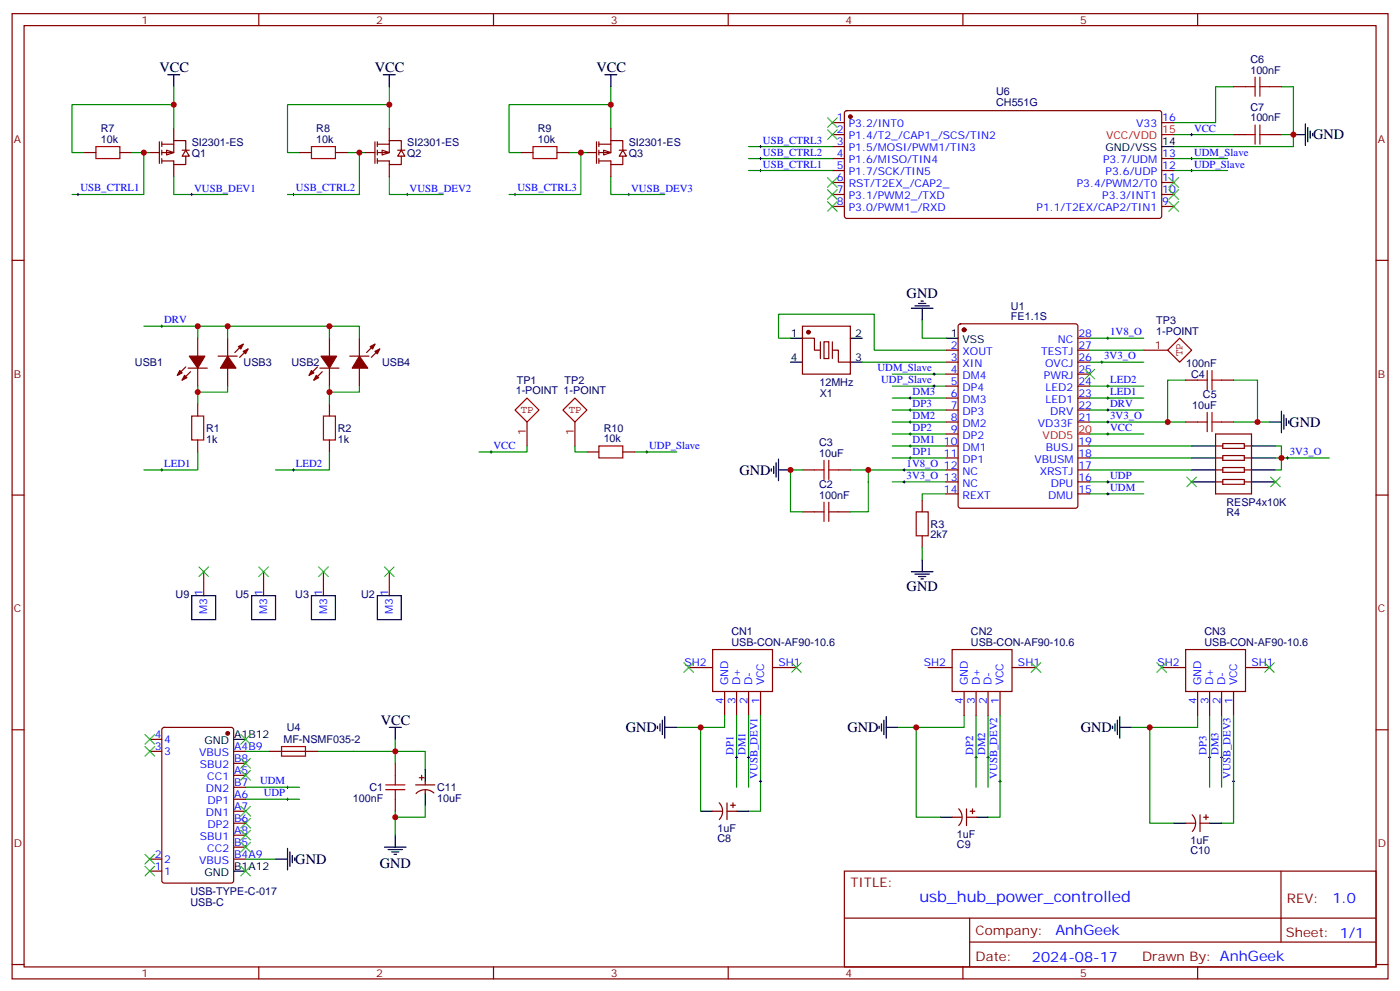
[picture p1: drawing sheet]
<svg xmlns="http://www.w3.org/2000/svg" width="412mm" height="292mm" viewBox="0 0 412 292" stroke-linecap="round" stroke-linejoin="round" font-family="sans-serif">
<g fill="none" stroke="#870000" stroke-width=".35">
<path d="M3.6 4h405.3v284.4h-405.3zM7.1 7.5h398.3v277.3h-398.3zM76.2 4v3.5M145.4 4v3.5M214.5 4v3.5M283.7 4v3.5M352.8 4v3.5M245.2 39.7h3.5M245.2 36.1h3.5M249 32.8l.4-.2 92.4 .1 .4 .6v30.6l-.7 .4h-92.3l-.5-.7v-30.3zM342.2 36.1h3.6M363.4 25.5h3.5"/>
<path d="M363.4 39.7h3.5M374 25.5h3.5M374 39.7h3.5M245.2 43.2h3.5M245.2 46.7h3.5M245.2 50.2h3.5M245.2 53.8h3.5M245.2 57.3h3.5M342.2 46.7h3.6M342.2 50.2h3.6M342.2 53.8h3.6M342.2 57.3h3.6"/>
<path d="M3.6 76.7h3.5M245.2 60.8h3.5M342.2 60.8h3.6M405.4 76.7h3.5M58.2 99.6v5.3M67.1 99.6v5.3M97 99.6v5.3M105.9 99.6v5.3M236.4 96.1h14.1v14.1h-14.1zM236.4 99.6h3.5v3.6h1.8M282.5 95.6l.5-.2h33.8l.7 .4v53.2l-.4 .7h-34.1l-.7-.4v-53.2zM317.5 99.6h3.6"/>
<path d="M54.7 108.1l-2.5 2.5M55.4 108.4h5.7M56.1 109.5l-2.4 2.5M58.2 108.4v5.3M58.2 119v3.6M64.2 104.9h5.7M67.1 108.4v5.3M71.6 101.4l-2.4 2.5M73.1 102.8l-2.5 2.5M93.5 108.1l-2.4 2.5M94.2 108.4h5.7M94.9 109.5l-2.4 2.5"/>
<path d="M97 108.4v5.3M97 119v3.6M103 104.9h5.7M105.9 108.4v5.3M110.5 101.4l-2.5 2.5M111.9 102.8l-2.5 2.5M242.7 100.7h1.5v4.9h-1.5zM245.2 103.2h1.8v3.5h3.5M278.7 103.2h3.6M278.7 106.7h3.6M278.7 110.2h3.6M278.7 113.7h3.6"/>
<path d="M278.7 117.3h3.6M317.5 103.2h3.6M317.5 106.7h3.6M317.5 110.2h3.6M317.5 113.7h3.6M317.5 117.3h3.6M349.3 112h3.5M359.9 112h3.5M58.2 129.6v3.5M97 129.6v3.5M172.9 133.1h3.5M183.5 133.1h3.5"/>
<path d="M236.4 138.4h3.5M247 138.4h3.5M278.7 138.4h3.6M278.7 120.8h3.6M278.7 124.3h3.6M278.7 127.8h3.6M278.7 131.4h3.6M278.7 134.9h3.6M317.5 138.4h3.6M317.5 120.8h3.6M317.5 124.3h3.6M317.5 131.4h3.6"/>
<path d="M317.5 134.9h3.6M349.3 124.3h3.5M359.9 124.3h3.5M3.6 145.8h3.5M236.4 150.8h3.5M247 150.8h3.5M271.7 147.2v3.6M271.7 157.8v3.6M278.7 142h3.6M278.7 145.5h3.6M317.5 142h3.6M317.5 145.5h3.6"/>
<path d="M405.4 145.8h3.5M60 168.4v7.1M77.6 168.4v7.1M95.3 168.4v7.1M114.7 168.4v7.1M202.9 196.6h7M209.9 191.3h17.7v12.4h-17.7zM227.6 196.6h7M273.4 196.6h7.1M280.5 191.3h17.6v12.4h-17.6zM298.1 196.6h7.1M342.2 196.6h7.1"/>
<path d="M349.3 191.3h17.6v12.4h-17.6zM366.9 196.6h7.1M3.6 215h3.5M213.5 203.7v7M217 203.7v7M220.5 203.7v7M224 203.7v7M284 203.7v7M287.5 203.7v7M291.1 203.7v7M294.6 203.7v7M352.8 203.7v7"/>
<path d="M356.3 203.7v7M359.9 203.7v7M363.4 203.7v7M405.4 215h3.5M79.4 221.3h14.1M116.5 224.9v3.5M116.5 235.4v3.6M209.9 239h2.9M211.9 236.5a3.5 3.5 0 0 1 0 4.9M214.2 236.5v4.9M214.2 239h2.8M215.2 237.2h1.4"/>
<path d="M215.9 236.5v1.4M282.4 238.3a3.5 3.5 0 0 1 .1 4.9M284.7 238.3v4.9M285.8 239h1.4M286.5 238.3v1.4M248.7 256.6h156.7v28.2h-156.7zM280.5 240.7h2.8M284.7 240.7h2.8M349.3 242.5h2.8M351.2 240a3.5 3.5 0 0 1 0 4.9M353.5 240v5M353.5 242.5h2.8"/>
<path d="M354.6 240.7h1.4M355.3 240v1.4M377.4 256.6v20.9M248.8 270.5h156.4M285.7 277.5h119.5M285.7 270.5v14.1M3.6 284.1h3.5M76.2 284.8v3.6M145.4 284.8v3.6M214.5 284.8v3.6M283.7 284.8v3.6M352.8 284.8v3.6"/>
<path d="M405.4 284.1h3.5"/>
</g>
<g fill="none" stroke="#008700" stroke-width=".35">
<path d="M345.8 39.7h17.6M363.4 25.5h-5.3v10.6h-12.3M377.5 25.5h3.5v14.2M377.5 39.7h3.5v3.5h-35.2M345.8 50.2h15.8M345.8 46.7h15.8M42.4 96.1h15.8v3.5M58.2 96.1h8.9v3.5M67.1 96.1h38.8v3.5M97 96.1v3.5M232.9 99.6h-3.6v-7h28.3v10.6h21.1M271.7 94.3v5.3h7"/>
<path d="M321.1 99.6h15.8M58.2 113.7v5.3M67.1 113.7v1.8h-8.9M97 113.7v5.3M105.9 113.7v1.8h-8.9M254 106.7h24.7M262.9 117.3h15.8M262.9 113.7h15.8M262.9 110.2h15.8M321.1 117.3h15.8M321.1 113.7h15.8M321.1 106.7h15.8"/>
<path d="M349.3 112h-5.3v12.3M363.4 112h7.1v12.3h-7.1M58.2 133.1v5.3h-15.8M97 133.1v5.3h-15.8M155.3 131.4v1.7h-14.2M169.4 131.4v1.7h3.5M187 133.1h12.4M236.4 138.4h-3.5v12.4h3.5M250.5 138.4h28.2M255.8 138.4v12.4h-5.3M262.9 120.8h15.8M262.9 127.8h15.8"/>
<path d="M262.9 134.9h15.8M262.9 124.3h15.8M262.9 131.4h15.8M321.1 124.3h22.9M321.1 138.4h29.9M321.1 134.9h29.9M321.1 131.4h29.9M321.1 120.8h15.8M321.1 127.8h15.8M344 124.3h5.3M370.5 124.3h3.5M377.5 134.9h14.1"/>
<path d="M262.9 142h15.8M278.7 145.5h-7v1.7M321.1 145.5h15.8M321.1 142h15.8M271.7 161.4v3.5M213.5 210.7v3.6h-14.1M217 210.7v21.2M220.5 210.7v21.2M224 210.7v28.3h-3.5M269.9 214.3v26.4h7.1M284 210.7v3.6h-19.4M287.5 210.7v21.2"/>
<path d="M291.1 210.7v21.2M294.6 210.7v30h-3.5M338.7 214.3v28.2h7.1M352.8 210.7v3.6h-19.4M356.3 210.7v21.2M359.9 210.7v21.2M363.4 210.7v31.8h-3.5M72.4 235.4h15.8M72.4 231.9h15.8M72.4 221.3h7M93.5 221.3h23v3.6M116.5 239v7"/>
</g>
<g fill="none" stroke="#000" stroke-width=".29">
<path d="M350.7 39.7h.7M351 39.3v.7M350.7 50.2h.7M350.7 46.7h.7M351 46.4v.7M351 49.9v.7M47.3 96.1h.7M47.7 95.7v.7M326 99.6h.7M326.4 99.3v.7M267.8 117.3h.7M268.1 116.9v.7"/>
<path d="M274.8 113.7h.8M274.8 110.2h.8M275.2 109.9v.7M275.2 113.4v.7M324.2 106.7h.7M324.6 106.3v.7M326 117.3h.7M326 113.7h.7M326.4 113.4v.7M326.4 116.9v.7M47.3 138.4h.7M47.7 138.1v.7"/>
<path d="M86.1 138.4h.7M86.5 138.1v.7M144.3 133.1h.7M144.7 132.8v.7M190.2 133.1h.7M190.5 132.8v.7M266 138.4h.7M266.4 138.1v.7M267.8 120.8h.7M267.8 124.3h.7M267.8 127.8h.7M267.8 134.9h.7"/>
<path d="M267.8 131.4h.7M268.1 120.4v.7M268.1 124v.7M268.1 127.5v.7M268.1 131v.7M268.1 134.5v.8M326 120.8h.7M326 124.3h.7M326 127.8h.7M326.4 120.4v.7M326.4 124v.7M326.4 127.5v.7"/>
<path d="M378.9 134.9h.7M379.3 134.5v.8M266 142h.7M266.4 141.6v.7M326 145.5h.7M326 142h.7M326.4 141.6v.7M326.4 145.1v.7M84.3 235.4h.8M84.3 231.9h.8M84.7 231.6v.7M84.7 235.1v.7"/>
<path d="M216.6 223.1h.7M217 222.7v.7M220.2 223.1h.7M220.5 222.7v.7M223.7 230.2h.7M224 229.8v.7M287.2 223.1h.7M287.5 222.7v.7M290.7 223.1h.7M291.1 222.7v.7M294.3 230.2h.7M294.6 229.8v.7"/>
<path d="M356 223.1h.7M356.3 222.7v.7M359.5 223.1h.7M359.9 222.7v.7M363 230.2h.7M363.4 229.8v.7"/>
</g>
<g fill="none" stroke="#a10000" stroke-width=".35">
<path d="M366.9 25.5h2.8M366.9 39.7h2.8M369.7 22.7v5.7M369.7 36.8v5.7M371.2 22.7v5.7M371.2 36.8v5.7M371.2 25.5h2.8M371.2 39.7h2.8M352.8 112h2.8M355.6 109.1v5.7M357 109.1v5.7M357 112h2.9"/>
<path d="M56.5 122.6h3.5v7h-3.5zM95.3 122.6h3.5v7h-3.5zM176.4 131.4h7.1v3.5h-7.1zM239.9 138.4h2.8M242.7 135.6v5.7M244.2 138.4h2.8M244.2 135.6v5.7M352.8 124.3h2.8M355.6 121.5v5.6M357 121.5v5.6M357 124.3h2.9M239.9 150.8h2.8"/>
<path d="M242.7 148v5.6M244.2 148v5.6M244.2 150.8h2.8M269.9 150.8h3.5v7h-3.5zM82.9 219.9h7.1v2.8h-7.1zM113.6 231.2h5.7M113.6 232.6h5.7M116.5 228.4v2.8M116.5 232.6v2.8"/>
</g>
<g fill="#870000" stroke="#870000" stroke-width=".35">
<path d="M55.8 104.9h4.6l-2.2 3.5z"/>
<path d="M53 109.1l.7 .8-1.5 .7z"/>
<path d="M54.4 110.6l.7 .7-1.4 .7z"/>
<path d="M94.6 104.9h4.6l-2.2 3.5z"/>
<path d="M91.8 109.1l.7 .8-1.4 .7z"/>
<path d="M93.2 110.6l.7 .7-1.4 .7z"/>
<path d="M67.1 104.9l2.4 3.5h-4.6z"/>
<path d="M71.6 103.5l1.5-.7-.7 1.4z"/>
<path d="M70.2 102.1l1.4-.7-.7 1.4z"/>
<path d="M105.9 104.9l2.4 3.5h-4.5z"/>
<path d="M110.5 103.5l1.4-.7-.7 1.4z"/>
<path d="M109 102.1l1.5-.7-.8 1.4z"/>
<circle cx="284" cy="97.2" r=".53"/>
<circle cx="250.5" cy="34.4" r=".53"/>
<circle cx="238.2" cy="97.9" r=".53"/>
</g>
<g fill="none" stroke="#000" stroke-width=".35">
<path d="M381 39.7h3.6M384.6 36.5v6.3M385.3 37.5v4.3M386 38.6v2.1M386.7 39.3v.7M342.2 43.2h3.6M232.9 99.6h3.5M250.5 99.6h3.5M268.5 90.8h6.3M269.6 90.1h4.2M270.6 89.4h2.1M271.3 88.7h.7"/>
<path d="M271.7 90.8v3.5M278.7 99.6h3.6M232.9 106.7h3.5M250.5 106.7h3.5M227.2 138.1v.7M227.9 137.4v2.1M228.6 136.3v4.2M229.3 138.4h3.6M229.3 135.3v6.3M374 124.3h3.5M377.5 121.1v6.4M378.2 122.2v4.2"/>
<path d="M378.9 123.3v2.1M379.6 124v.7M56.5 175.5h7v7h-7zM74.1 175.5h7.1v7h-7.1zM91.8 175.5h7v7h-7zM111.2 175.5h7v7h-7zM268.5 168.4h6.3M269.6 169.1h4.2M270.6 169.8h2.1M271.3 170.5h.7M271.7 164.9v3.5M193.7 213.9v.7"/>
<path d="M194.4 213.2v2.1M195.1 212.2v4.2M195.8 214.3h3.6M195.8 211.1v6.4M259 213.9v.7M259.7 213.2v2.1M260.4 212.2v4.2M261.1 214.3h3.5M261.1 211.1v6.4M327.8 213.9v.7M328.5 213.2v2.1M329.2 212.2v4.2"/>
<path d="M329.9 214.3h3.5M329.9 211.1v6.4M206.4 239h3.5M217 239h3.5M113.3 249.6h6.3M114.3 250.3h4.3M115.4 251h2.1M116.1 251.7h.7M116.5 246v3.6M277 240.7h3.5M287.5 240.7h3.6M345.8 242.5h3.5"/>
<path d="M356.3 242.5h3.6"/>
</g>
<path d="M151.7 120.8l3.6-3.5 3.5 3.5-3.5 3.5zM155.3 124.3v7.1M165.8 120.8l3.6-3.5 3.5 3.5-3.5 3.5zM169.4 124.3v7.1" fill="none" stroke="#900" stroke-width=".35"/>
<path d="M342.2 39.7h3.6M317.5 127.8h3.6" fill="none" stroke="#f00" stroke-width=".35"/>
<path d="M319.7 108.8l2.8 2.8M322.5 108.8l-2.8 2.8M70.9 241.1l2.9 2.8M73.8 241.1l-2.9 2.8" fill="none" stroke="#3c3" stroke-width=".35"/>
<path d="M241.7 100.7v4.9M245.2 100.7v4.9" fill="none" stroke="#871200" stroke-width=".35"/>
<path d="M49.1 44.2l2.1 .7-2.1 .7z" fill="#fff" stroke="#870000" stroke-width=".35"/>
<g fill="none" stroke="#870000" stroke-width=".35">
<path d="M51.2 37.9v3.5M24.7 44.9h3.6M35.3 44.9h3.5M44.1 44.9h2.9M47 41.8v6.3M47.7 42.5h3.5M47.7 41.8v1.4M47.7 44.2v1.4M47.7 46.7v1.4M51.2 41.4h3.5v2.8M51.2 41.4v3.5h-3.5M51.2 48.5v3.5"/>
<path d="M53.7 44.2h2.1M54.7 44.2l1.1 1.8h-2.1zM54.7 46v2.5h-3.5v-1.1h-3.5M88.2 44.9h3.6M98.8 44.9h3.5"/>
</g>
<path d="M28.3 43.2h7v3.5h-7zM91.8 43.2h7v3.5h-7z" fill="none" stroke="#a10000" stroke-width=".35"/>
<path d="M49.4 22h3.6M51.2 22v3.5M112.9 22h3.6M114.7 22v3.5" fill="none" stroke="#000" stroke-width=".35"/>
<path d="M51.2 30.8h-30v14.1h3.5M51.2 25.5v12.4M114.7 30.8h-30v14.1h3.5M114.7 25.5v12.4M38.8 44.9h5.3M42.4 44.9v12.4h-21.2M51.2 52v5.3h15.9M102.3 44.9h5.3M105.9 44.9v12.4h-21.2M114.7 52v5.3h15.9" fill="none" stroke="#008700" stroke-width=".35"/>
<path d="M22.6 57.3h.7M23 56.9v.7M56.1 57.3h.7M56.5 56.9v.7M86.1 57.3h.7M86.5 56.9v.7M119.6 57.3h.7M120 56.9v.7" fill="none" stroke="#000" stroke-width=".29"/>
<path d="M112.6 44.2l2.1 .7-2.1 .7z" fill="#fff" stroke="#870000" stroke-width=".35"/>
<g fill="none" stroke="#870000" stroke-width=".35">
<path d="M114.7 37.9v3.5M107.6 44.9h2.9M110.5 41.8v6.3M111.2 42.5h3.5M111.2 41.8v1.4M111.2 44.2v1.4M111.2 46.7v1.4M114.7 41.4h3.5v2.8M114.7 41.4v3.5h-3.5M114.7 48.5v3.5M117.2 44.2h2.1M118.2 44.2l1.1 1.8h-2.1z"/>
<path d="M118.2 46v2.5h-3.5v-1.1h-3.5M153.5 44.9h3.5M164.1 44.9h3.5"/>
</g>
<path d="M151.4 57.3h.7M151.7 56.9v.7M184.9 57.3h.7M185.2 56.9v.7" fill="none" stroke="#000" stroke-width=".29"/>
<path d="M180 30.8h-30v14.1h3.5M180 25.5v12.4M167.6 44.9h5.3M171.1 44.9v12.4h-21.1M180 52v5.3h15.8" fill="none" stroke="#008700" stroke-width=".35"/>
<path d="M178.2 22h3.5M180 22v3.5" fill="none" stroke="#000" stroke-width=".35"/>
<path d="M157 43.2h7.1v3.5h-7.1z" fill="none" stroke="#a10000" stroke-width=".35"/>
<path d="M177.8 44.2l2.2 .7-2.2 .7z" fill="#fff" stroke="#870000" stroke-width=".35"/>
<g fill="none" stroke="#870000" stroke-width=".35">
<path d="M180 37.9v3.5M172.9 44.9h2.8M175.7 41.8v6.3M176.4 42.5h3.6M176.4 41.8v1.4M176.4 44.2v1.4M176.4 46.7v1.4M180 41.4h3.5v2.8M180 41.4v3.5h-3.6M180 48.5v3.5M182.4 44.2h2.1M183.5 44.2l1 1.8h-2.1z"/>
<path d="M183.5 46v2.5h-3.5v-1.1h-3.6M358.1 127.8h10.6v17.7h-10.6zM358.1 131.4h2.1M358.1 134.9h2.1M358.1 138.4h2.1M360.2 130.7h6.4v1.4h-6.4zM360.2 134.2h6.4v1.4h-6.4zM360.2 137.7h6.4v1.4h-6.4zM366.6 131.4h2.1M366.6 134.9h2.1M366.6 138.4h2.1M358.1 142h2.1"/>
<path d="M360.2 141.3h6.4v1.4h-6.4zM366.6 142h2.1M44.1 217.8h3.6M47.9 214.5l.5-.2h19.7l.7 .4v44.7l-.4 .7h-20l-.7-.4v-44.7zM44.1 221.3h3.6M68.8 221.3h3.6M68.8 239h3.6M68.8 224.9h3.6M68.8 228.4h3.6M68.8 231.9h3.6M68.8 235.4h3.6M122.4 231.2h5.7"/>
<path d="M123.5 229.1h1.4M124.2 228.4v1.4M125.3 230.2v1M125.3 232.6v1.1M127.8 233.6a3.8 3.8 0 0 0-5.2 .2M44.1 253.1h3.6M44.1 256.6h3.6M68.8 253.1h3.6M68.8 249.6h3.6M68.8 246h3.6M68.8 242.5h3.6"/>
</g>
<path d="M220.5 50.2h24.7M220.5 46.7h24.7M220.5 43.2h24.7M321.1 103.2h15.8M375.7 131.4h1.8v7h-1.8M375.7 134.9h1.8M116.5 217.8v3.5h8.8v5.3M206.4 214.3v24.7M125.3 237.2v3.5h-8.8M72.4 253.1h8.8" fill="none" stroke="#008700" stroke-width=".35"/>
<path d="M223.7 50.2h.7M223.7 46.7h.7M223.7 43.2h.7M224 42.8v.7M224 46.4v.7M224 49.9v.7" fill="none" stroke="#000" stroke-width=".29"/>
<g fill="none" stroke="#3c3" stroke-width=".35">
<path d="M243.8 34.7l2.8 2.8M243.8 38.2l2.8 2.9M246.6 34.7l-2.8 2.8M246.6 38.2l-2.8 2.9M243.8 52.4l2.8 2.8M243.8 55.9l2.8 2.8M243.8 59.4l2.8 2.8M246.6 52.4l-2.8 2.8M246.6 55.9l-2.8 2.8M246.6 59.4l-2.8 2.8M344.3 52.4l2.9 2.8M344.3 55.9l2.9 2.8"/>
<path d="M344.3 59.4l2.9 2.8M347.2 52.4l-2.9 2.8M347.2 55.9l-2.9 2.8M347.2 59.4l-2.9 2.8M349.6 140.5l2.9 2.9M352.5 140.5l-2.9 2.9M374.3 140.5l2.9 2.9M377.2 140.5l-2.9 2.9M58.6 167l2.8 2.8M61.4 167l-2.8 2.8M76.2 167l2.9 2.8M79.1 167l-2.9 2.8"/>
<path d="M93.9 167l2.8 2.8M96.7 167l-2.8 2.8M113.3 167l2.8 2.8M116.1 167l-2.8 2.8M201.5 195.2l2.8 2.8M204.3 195.2l-2.8 2.8M233.2 195.2l2.8 2.8M236 195.2l-2.8 2.8M303.8 195.2l2.8 2.8M306.6 195.2l-2.8 2.8M340.8 195.2l2.8 2.8M343.6 195.2l-2.8 2.8"/>
<path d="M372.6 195.2l2.8 2.8M375.4 195.2l-2.8 2.8M42.7 219.9l2.8 2.8M42.7 216.4l2.8 2.8M45.5 219.9l-2.8 2.8M45.5 216.4l-2.8 2.8M70.9 216.4l2.9 2.8M73.8 216.4l-2.9 2.8M70.9 237.6l2.9 2.8M70.9 227l2.9 2.8M70.9 223.4l2.9 2.9M73.8 237.6l-2.9 2.8"/>
<path d="M73.8 227l-2.9 2.8M73.8 223.4l-2.9 2.9M42.7 255.2l2.8 2.8M42.7 251.7l2.8 2.8M45.5 255.2l-2.8 2.8M45.5 251.7l-2.8 2.8M70.9 248.1l2.9 2.9M70.9 244.6l2.9 2.8M70.9 255.2l2.9 2.8M73.8 248.1l-2.9 2.9M73.8 244.6l-2.9 2.8M73.8 255.2l-2.9 2.8"/>
</g>
<path d="M336.9 103.2h7.1M344 103.2l3.5-3.6 3.5 3.6-3.5 3.5z" fill="none" stroke="#900" stroke-width=".35"/>
<circle cx="67.1" cy="216" r=".53" fill="#870000" stroke="#870000" stroke-width=".35"/>
<g fill="none" stroke="#000" stroke-width=".35">
<path d="M351 138.4h7.1M351 134.9h7.1M351 131.4h7.1M368.7 138.4h7M368.7 134.9h7M368.7 131.4h7M351 142h7.1M368.7 142h7M68.8 217.8h3.6M114.7 214.3h3.5M116.5 214.3v3.5M125.3 226.6v3.6"/>
<path d="M125.3 233.7v3.5M68.8 256.6h3.6M81.2 253.1h3.5M84.7 249.9v6.4M85.4 251v4.2M86.1 252v2.1M86.8 252.7v.7"/>
</g>
<g fill="#c00">
<circle cx="58.2" cy="96.1" r=".88"/>
<circle cx="58.2" cy="115.5" r=".88"/>
<circle cx="232.9" cy="138.4" r=".88"/>
<circle cx="255.8" cy="138.4" r=".88"/>
<circle cx="97" cy="115.5" r=".88"/>
<circle cx="67.1" cy="96.1" r=".88"/>
<circle cx="97" cy="96.1" r=".88"/>
<circle cx="344" cy="124.3" r=".88"/>
<circle cx="381" cy="39.7" r=".88"/>
<circle cx="370.5" cy="124.3" r=".88"/>
<circle cx="269.9" cy="214.3" r=".88"/>
<circle cx="338.7" cy="214.3" r=".88"/>
<circle cx="51.2" cy="30.8" r=".88"/>
<circle cx="42.4" cy="44.9" r=".88"/>
<circle cx="105.9" cy="44.9" r=".88"/>
<circle cx="114.7" cy="30.8" r=".88"/>
<circle cx="171.1" cy="44.9" r=".88"/>
<circle cx="180" cy="30.8" r=".88"/>
<circle cx="116.5" cy="221.3" r=".88"/>
<circle cx="116.5" cy="240.7" r=".88"/>
<circle cx="206.4" cy="214.3" r=".88"/>
<circle cx="377.5" cy="134.9" r=".88"/>
</g>
<text font-size="4.6" fill="#00f" x="270.8" y="265.6">usb_hub_power_controlled</text>
<g font-size="4.2">
<text x="47" y="21.3">VCC</text>
<text x="110.5" y="21.3">VCC</text>
<text x="175.7" y="21.3">VCC</text>
<text x="386.9" y="41.1">GND</text>
<text x="267.1" y="87.7">GND</text>
<text x="379.8" y="125.7">GND</text>
<text x="217.9" y="139.8">GND</text>
<text x="267.1" y="174.1">GND</text>
<text x="112.2" y="213.6">VCC</text>
<text x="184.4" y="215.7">GND</text>
<text x="249.6" y="215.7">GND</text>
<text x="318.4" y="215.7">GND</text>
<text x="87" y="254.5">GND</text>
<text x="111.9" y="255.6">GND</text>
</g>
<g font-size="4.2" fill="#00f">
<text x="392.5" y="265.9">1.0</text>
<text x="310.9" y="275.4">AnhGeek</text>
<text x="304" y="283.2">2024-08-17</text>
</g>
<g font-size="3.9" fill="#800">
<text x="250.5" y="261.2">TITLE:</text>
<text x="379.1" y="265.9">REV:</text>
<text x="287.4" y="275.4">Company:</text>
<text x="378.8" y="276">Sheet: 1/1</text>
<text x="287.4" y="283.1">Date:</text>
<text x="336.5" y="283.2">Drawn By: AnhGeek</text>
</g>
<g font-size="3.2" fill="#800">
<text x="41.7" y="7">1</text>
<text x="110.8" y="7">2</text>
<text x="180" y="7">3</text>
<text x="249.1" y="7">4</text>
<text x="318.2" y="7">5</text>
<text x="4.1" y="42.1">A</text>
<text x="405.9" y="42.1">A</text>
<text x="4.1" y="111.3">B</text>
<text x="405.9" y="111.3">B</text>
<text x="4.1" y="180.4">C</text>
<text x="405.9" y="180.4">C</text>
<text x="4.1" y="249.6">D</text>
<text x="405.9" y="249.6">D</text>
<text x="41.7" y="287.8">1</text>
<text x="110.8" y="287.8">2</text>
<text x="180" y="287.8">3</text>
<text x="249.1" y="287.8">4</text>
<text x="318.2" y="287.8">5</text>
</g>
<g font-size="3.2" fill="#000080">
<text x="368.3" y="21.7">100nF</text>
<text x="368.3" y="18.5">C6</text>
<text x="293.4" y="28">U6</text>
<text x="293.4" y="31.3">CH551G</text>
<text x="368.3" y="35.8">100nF</text>
<text x="368.3" y="32.6">C7</text>
<text x="29.7" y="39">R7</text>
<text x="93.2" y="39">R8</text>
<text x="158.4" y="39">R9</text>
<text x="29.7" y="42.1">10k</text>
<text x="56.5" y="43.1">SI2301-ES</text>
<text x="56.5" y="46.3">Q1</text>
<text x="93.2" y="42.1">10k</text>
<text x="120" y="43.1">SI2301-ES</text>
<text x="120" y="46.3">Q2</text>
<text x="158.4" y="42.1">10k</text>
<text x="185.2" y="43.1">SI2301-ES</text>
<text x="185.2" y="46.3">Q3</text>
<text x="297.8" y="94.3">FE1.1S</text>
<text x="297.8" y="91.2">U1</text>
<text x="340.6" y="95.4">TP3</text>
<text x="340.6" y="98.6">1-POINT</text>
<text x="39.8" y="107.8">USB1</text>
<text x="71.8" y="107.8">USB3</text>
<text x="85.9" y="107.8">USB2</text>
<text x="112.6" y="107.9">USB4</text>
<text x="152.2" y="113.1">TP1</text>
<text x="166.3" y="113.1">TP2</text>
<text x="241.4" y="113.9">12MHz</text>
<text x="349.4" y="108.1">100nF</text>
<text x="350.9" y="111.3">C4</text>
<text x="151.9" y="116.2">1-POINT 1-POINT</text>
<text x="241.5" y="117">X1</text>
<text x="354.4" y="117.3">C5</text>
<text x="351.2" y="120.4">10uF</text>
<text x="60.7" y="130.4">1k</text>
<text x="60.7" y="127.3">R1</text>
<text x="99.5" y="130.4">1k</text>
<text x="99.5" y="127.2">R2</text>
<text x="177.8" y="130.3">10k</text>
<text x="177.8" y="127.2">R10</text>
<text x="241.3" y="131.4">C3</text>
<text x="241.3" y="134.5">10uF</text>
<text x="241.3" y="143.7">C2</text>
<text x="241.3" y="146.9">100nF</text>
<text x="361.3" y="149">RESP4x10K</text>
<text x="274.1" y="155.5">R3</text>
<text x="361.3" y="152.1">R4</text>
<text x="274.1" y="158.6">2k7</text>
<text x="51.7" y="176.3">U9</text>
<text x="69.4" y="176.3">U5</text>
<text x="87" y="176.3">U3</text>
<text x="106.4" y="176.3">U2</text>
<text x="215.5" y="190.3">USB-CON-AF90-10.6</text>
<text x="215.5" y="187.1">CN1</text>
<text x="286" y="190.3">USB-CON-AF90-10.6</text>
<text x="286" y="187.1">CN2</text>
<text x="354.8" y="190.3">USB-CON-AF90-10.6</text>
<text x="354.8" y="187.1">CN3</text>
<text x="84.5" y="215.4">U4</text>
<text x="83.5" y="219">MF-NSMF035-2</text>
<text x="108.9" y="233">C1</text>
<text x="128.8" y="233.1">C11</text>
<text x="103.9" y="236.2">100nF</text>
<text x="128.8" y="236.2">10uF</text>
<text x="211.4" y="245">1uF</text>
<text x="211.4" y="248.1">C8</text>
<text x="281.9" y="246.7">1uF</text>
<text x="281.9" y="249.9">C9</text>
<text x="350.7" y="248.5">1uF</text>
<text x="350.7" y="251.6">C10</text>
<text x="56.1" y="263.7">USB-TYPE-C-017</text>
<text x="56.1" y="266.8">USB-C</text>
</g>
<g font-size="3.2" fill="#00f">
<text x="246.5" y="35.8">1</text>
<text x="342.4" y="35.8">16</text>
<text x="246.5" y="39.3">2</text>
<text x="250" y="37.5">P3.2/INT0</text>
<text x="250" y="41.1">P1.4/T2_/CAP1_/SCS/TIN2</text>
<text x="334.7" y="37.5">V33</text>
<text x="351.8" y="38.8">VCC</text>
<text x="224.8" y="45.8">USB_CTRL2</text>
<text x="224.8" y="42.3">USB_CTRL3</text>
<text x="246.5" y="42.8">3</text>
<text x="246.5" y="46.4">4</text>
<text x="250" y="44.6">P1.5/MOSI/PWM1/TIN3</text>
<text x="342.4" y="46.4">13</text>
<text x="351.8" y="45.8">UDM_Slave</text>
<text x="224.8" y="49.4">USB_CTRL1</text>
<text x="246.5" y="49.9">5</text>
<text x="246.5" y="53.4">6</text>
<text x="250" y="48.1">P1.6/MISO/TIN4</text>
<text x="250" y="51.6">P1.7/SCK/TIN5</text>
<text x="324.9" y="48.1">P3.7/UDM</text>
<text x="325.7" y="51.6">P3.6/UDP</text>
<text x="342.4" y="53.4">11</text>
<text x="342.4" y="49.9">12</text>
<text x="351.8" y="49.4">UDP_Slave</text>
<text x="23.7" y="56.4">USB_CTRL1</text>
<text x="57.2" y="56.4">VUSB_DEV1</text>
<text x="87.2" y="56.4">USB_CTRL2</text>
<text x="120.7" y="56.4">VUSB_DEV2</text>
<text x="152.4" y="56.4">USB_CTRL3</text>
<text x="185.9" y="56.4">VUSB_DEV3</text>
<text x="246.5" y="56.9">7</text>
<text x="250" y="55.2">RST/T2EX_/CAP2_</text>
<text x="250" y="58.7">P3.1/PWM2_/TXD</text>
<text x="317.2" y="55.2">P3.4/PWM2/T0</text>
<text x="324.7" y="58.7">P3.3/INT1</text>
<text x="342.4" y="56.9">10</text>
<text x="246.5" y="60.5">8</text>
<text x="250" y="62.2">P3.0/PWM1_/RXD</text>
<text x="305.4" y="62.2">P1.1/T2EX/CAP2/TIN1</text>
<text x="342.4" y="60.5">9</text>
<text x="48.4" y="95.2">DRV</text>
<text x="311.6" y="101">NC</text>
<text x="317.7" y="99.3">28</text>
<text x="327.1" y="98.7">1V8_O</text>
<text x="280.1" y="102.8">2</text>
<text x="280.1" y="106.3">3</text>
<text x="283.6" y="104.6">XOUT</text>
<text x="306.7" y="104.6">TESTJ</text>
<text x="317.7" y="106.3">26</text>
<text x="317.7" y="102.8">27</text>
<text x="325.3" y="105.8">3V3_O</text>
<text x="258.5" y="109.3">UDM_Slave</text>
<text x="259.6" y="112.9">UDP_Slave</text>
<text x="280.1" y="109.9">4</text>
<text x="280.1" y="113.4">5</text>
<text x="283.6" y="108.1">XIN</text>
<text x="283.6" y="111.6">DM4</text>
<text x="307.5" y="111.6">PWRJ</text>
<text x="307.9" y="108.1">OVCJ</text>
<text x="317.7" y="113.4">24</text>
<text x="317.7" y="109.9">25</text>
<text x="327.1" y="112.9">LED2</text>
<text x="268.9" y="116.4">DM3</text>
<text x="268.9" y="119.9">DP3</text>
<text x="280.1" y="116.9">6</text>
<text x="283.6" y="115.1">DP4</text>
<text x="283.6" y="118.7">DM3</text>
<text x="308" y="118.7">LED1</text>
<text x="308" y="115.1">LED2</text>
<text x="317.7" y="116.9">23</text>
<text x="327.1" y="116.4">LED1</text>
<text x="327.1" y="119.9">DRV</text>
<text x="268.9" y="123.4">DM2</text>
<text x="280.1" y="120.4">7</text>
<text x="280.1" y="124">8</text>
<text x="283.6" y="122.2">DP3</text>
<text x="283.6" y="125.7">DM2</text>
<text x="305.8" y="125.7">VD33F</text>
<text x="309.4" y="122.2">DRV</text>
<text x="317.7" y="124">21</text>
<text x="317.7" y="120.4">22</text>
<text x="327.1" y="123.4">3V3_O</text>
<text x="268.9" y="130.5">DM1</text>
<text x="268.9" y="127">DP2</text>
<text x="278" y="131">10</text>
<text x="280.1" y="127.5">9</text>
<text x="283.6" y="129.3">DP2</text>
<text x="317.7" y="131">19</text>
<text x="327.1" y="127">VCC</text>
<text x="48.4" y="137.5">LED1</text>
<text x="87.2" y="137.5">LED2</text>
<text x="145.4" y="132.3">VCC</text>
<text x="191.2" y="132.3">UDP_Slave</text>
<text x="267.1" y="137.5">1V8_O 12</text>
<text x="268.9" y="134">DP1</text>
<text x="278" y="134.5">11</text>
<text x="283.6" y="132.8">DM1</text>
<text x="283.6" y="136.3">DP1</text>
<text x="304.7" y="136.3">VBUSM</text>
<text x="308.1" y="132.8">BUSJ</text>
<text x="317.7" y="134.5">18</text>
<text x="380" y="134">3V3_O</text>
<text x="267.1" y="141.1">3V3_O 13</text>
<text x="283.6" y="139.8">NC</text>
<text x="283.6" y="143.4">NC</text>
<text x="306.3" y="139.8">XRSTJ</text>
<text x="309.5" y="143.4">DPU</text>
<text x="317.7" y="141.6">16</text>
<text x="317.7" y="138.1">17</text>
<text x="327.1" y="141.1">UDP</text>
<text x="278" y="145.1">14</text>
<text x="283.6" y="146.9">REXT</text>
<text x="308.8" y="146.9">DMU</text>
<text x="317.7" y="145.1">15</text>
<text x="327.1" y="144.6">UDM</text>
<text x="59.7" y="175.5" transform="rotate(-90 59.7 175.5)">1</text>
<text x="77.3" y="175.5" transform="rotate(-90 77.3 175.5)">1</text>
<text x="94.9" y="175.5" transform="rotate(-90 94.9 175.5)">1</text>
<text x="114.3" y="175.5" transform="rotate(-90 114.3 175.5)">1</text>
<text x="61.1" y="180.9" transform="rotate(-90 61.1 180.9)">M3</text>
<text x="78.7" y="180.9" transform="rotate(-90 78.7 180.9)">M3</text>
<text x="96.3" y="180.9" transform="rotate(-90 96.3 180.9)">M3</text>
<text x="115.7" y="180.9" transform="rotate(-90 115.7 180.9)">M3</text>
<text x="201.6" y="196.3">SH2</text>
<text x="229.3" y="196.3">SH1</text>
<text x="272.2" y="196.3">SH2</text>
<text x="299.9" y="196.3">SH1</text>
<text x="341" y="196.3">SH2</text>
<text x="368.7" y="196.3">SH1</text>
<text x="214.5" y="201.9" transform="rotate(-90 214.5 201.9)">GND</text>
<text x="218.1" y="201.9" transform="rotate(-90 218.1 201.9)">D+</text>
<text x="221.6" y="201.9" transform="rotate(-90 221.6 201.9)">D-</text>
<text x="225.1" y="201.9" transform="rotate(-90 225.1 201.9)">VCC</text>
<text x="285.1" y="201.9" transform="rotate(-90 285.1 201.9)">GND</text>
<text x="288.6" y="201.9" transform="rotate(-90 288.6 201.9)">D+</text>
<text x="292.1" y="201.9" transform="rotate(-90 292.1 201.9)">D-</text>
<text x="295.7" y="201.9" transform="rotate(-90 295.7 201.9)">VCC</text>
<text x="353.9" y="201.9" transform="rotate(-90 353.9 201.9)">GND</text>
<text x="357.4" y="201.9" transform="rotate(-90 357.4 201.9)">D+</text>
<text x="360.9" y="201.9" transform="rotate(-90 360.9 201.9)">D-</text>
<text x="364.5" y="201.9" transform="rotate(-90 364.5 201.9)">VCC</text>
<text x="213.1" y="207.5" transform="rotate(-90 213.1 207.5)">4</text>
<text x="216.6" y="207.5" transform="rotate(-90 216.6 207.5)">3</text>
<text x="220.2" y="207.5" transform="rotate(-90 220.2 207.5)">2</text>
<text x="223.7" y="207.5" transform="rotate(-90 223.7 207.5)">1</text>
<text x="283.7" y="207.5" transform="rotate(-90 283.7 207.5)">4</text>
<text x="287.2" y="207.5" transform="rotate(-90 287.2 207.5)">3</text>
<text x="290.7" y="207.5" transform="rotate(-90 290.7 207.5)">2</text>
<text x="294.3" y="207.5" transform="rotate(-90 294.3 207.5)">1</text>
<text x="352.5" y="207.5" transform="rotate(-90 352.5 207.5)">4</text>
<text x="356" y="207.5" transform="rotate(-90 356 207.5)">3</text>
<text x="359.5" y="207.5" transform="rotate(-90 359.5 207.5)">2</text>
<text x="363" y="207.5" transform="rotate(-90 363 207.5)">1</text>
<text x="45.6" y="217.5">4</text>
<text x="45.6" y="221">3</text>
<text x="48.4" y="218.9">4</text>
<text x="69" y="221">A4B9</text>
<text x="48.4" y="222.4">3</text>
<text x="58.7" y="222.7">VBUS</text>
<text x="58.8" y="226.3">SBU2</text>
<text x="69" y="224.5">B8</text>
<text x="216.1" y="222.4" transform="rotate(-90 216.1 222.4)">DP1</text>
<text x="219.6" y="222.4" transform="rotate(-90 219.6 222.4)">DM1</text>
<text x="286.7" y="222.4" transform="rotate(-90 286.7 222.4)">DP2</text>
<text x="290.2" y="222.4" transform="rotate(-90 290.2 222.4)">DM2</text>
<text x="355.5" y="222.4" transform="rotate(-90 355.5 222.4)">DP3</text>
<text x="359" y="222.4" transform="rotate(-90 359 222.4)">DM3</text>
<text x="60.7" y="233.3">DN2</text>
<text x="61.1" y="229.8">CC1</text>
<text x="69" y="228">A5</text>
<text x="69" y="231.6">B7</text>
<text x="76.6" y="231">UDM</text>
<text x="223.2" y="229.4" transform="rotate(-90 223.2 229.4)">VUSB_DEV1</text>
<text x="293.7" y="229.4" transform="rotate(-90 293.7 229.4)">VUSB_DEV2</text>
<text x="362.5" y="229.4" transform="rotate(-90 362.5 229.4)">VUSB_DEV3</text>
<text x="61.1" y="236.9">DP1</text>
<text x="69" y="238.6">A7</text>
<text x="69" y="235.1">A6</text>
<text x="77.7" y="234.6">UDP</text>
<text x="60.7" y="240.4">DN1</text>
<text x="61.1" y="243.9">DP2</text>
<text x="69" y="245.7">A8</text>
<text x="69" y="242.1">B6</text>
<text x="58.8" y="247.4">SBU1</text>
<text x="61.1" y="251">CC2</text>
<text x="69" y="249.2">B5</text>
<text x="45.6" y="252.7">2</text>
<text x="45.6" y="256.3">1</text>
<text x="48.4" y="254.1">2</text>
<text x="48.4" y="257.7">1</text>
<text x="58.7" y="254.5">VBUS</text>
<text x="69" y="252.7">B4A9</text>
</g>
<g font-size="3.2" fill="#f00">
<text x="325.8" y="41.1">VCC/VDD</text>
<text x="342.4" y="39.3">15</text>
<text x="307.2" y="129.3">VDD5</text>
<text x="317.7" y="127.5">20</text>
</g>
<g font-size="3.2">
<text x="325.7" y="44.6">GND/VSS</text>
<text x="342.4" y="42.8">14</text>
<text x="233" y="99.3">1</text>
<text x="251.9" y="99.3">2</text>
<text x="280.1" y="99.3">1</text>
<text x="283.6" y="101">VSS</text>
<text x="233" y="106.3">4</text>
<text x="251.9" y="106.3">3</text>
<text x="60.2" y="219.2">GND</text>
<text x="69" y="217.5">A1B12</text>
<text x="69" y="256.3">B1A12</text>
<text x="60.2" y="258">GND</text>
</g>
<g font-size="3.2" fill="#900">
<text x="340.2" y="102.8">1</text>
<text x="348.3" y="105" transform="rotate(-90 348.3 105)">TP</text>
<text x="153.4" y="121.6">TP</text>
<text x="167.5" y="121.6">TP</text>
<text x="154.9" y="128.1" transform="rotate(-90 154.9 128.1)">1</text>
<text x="169" y="128.1" transform="rotate(-90 169 128.1)">1</text>
</g>
</svg>
